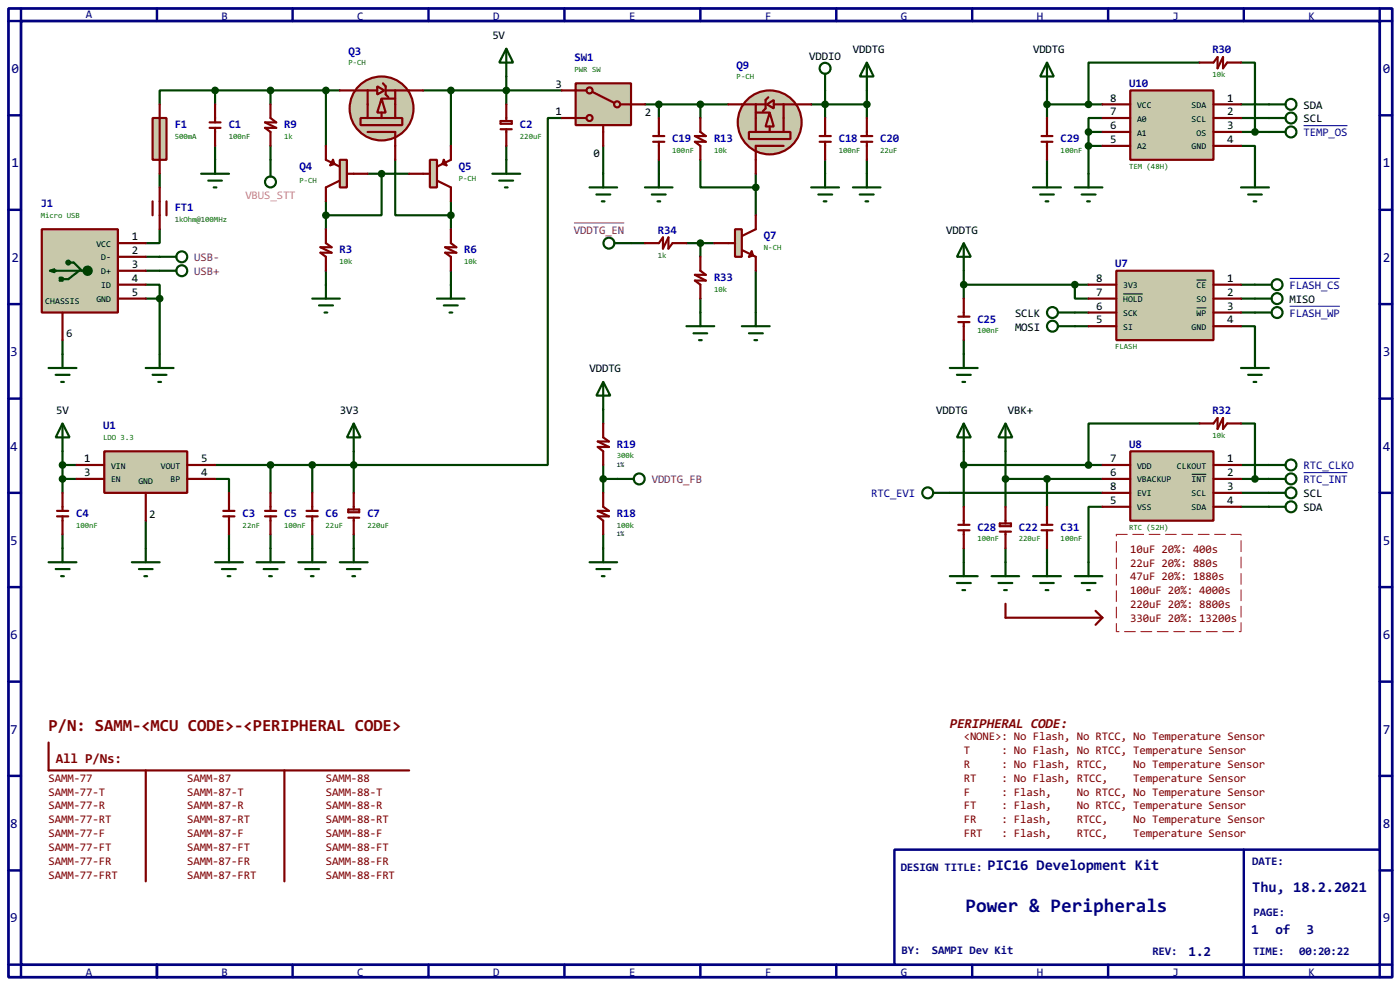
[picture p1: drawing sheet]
<svg xmlns="http://www.w3.org/2000/svg" width="256mm" height="180mm" viewBox="0 0 256 180" stroke-linecap="round" stroke-linejoin="round" font-family="sans-serif">
<path d="M1.6 1.6h253.5v177.3h-253.5zM3.9 3.9h248.9v172.7h-248.9z" fill="none" stroke="#000080" stroke-width=".5"/>
<path d="M3.9 1.6v2.3h-2.3M28.8 1.6v2.3" fill="none" stroke="#000080" stroke-width=".45"/>
<path d="M163.9 155.5h88.9v21.1h-88.9z" fill="#fff" stroke="#000080" stroke-width=".45"/>
<g fill="none" stroke="#000080" stroke-width=".45">
<path d="M53.6 1.6v2.3M78.5 1.6v2.3M103.4 1.6v2.3M128.3 1.6v2.3M153.2 1.6v2.3M178.1 1.6v2.3M203 1.6v2.3M227.9 1.6v2.3M252.8 1.6v2.3h2.3M1.6 21.1h2.3M1.6 38.4h2.3M252.8 21.1h2.3"/>
<path d="M252.8 38.4h2.3M1.6 55.7h2.3M252.8 55.7h2.3M1.6 73h2.3M252.8 73h2.3M1.6 90.2h2.3M252.8 90.2h2.3M1.6 107.5h2.3M252.8 107.5h2.3M1.6 124.8h2.3M252.8 124.8h2.3M1.6 142h2.3"/>
<path d="M1.6 159.3h2.3M227.9 155.5v23.4M252.8 142h2.3M252.8 159.3h2.3M1.6 176.6h2.3v2.3M28.8 176.6v2.3M53.6 176.6v2.3M78.5 176.6v2.3M103.4 176.6v2.3M128.3 176.6v2.3M153.2 176.6v2.3M178.1 176.6v2.3"/>
<path d="M203 176.6v2.3M255.1 176.6h-2.3v2.3"/>
</g>
<g fill="none" stroke="#004000" stroke-width=".4">
<path d="M39.4 16.6h-10.1v2.5M39.4 16.6v2.5M39.4 16.6h22.9M49.6 16.6v2.5M59.7 16.6v10.1M77.5 16.6h25.4M82.6 16.6v10.1M92.8 14v5.1M118.2 19.1h15.2M120.7 19.1v2.5M128.3 19.1v2.5M148.6 19.1h10.2"/>
<path d="M151.2 16.6v5M158.8 16.6v5M191.8 16.6v5M191.8 19.1h10.2M219.8 11.5h-20.4v7.6M227.4 11.5h2.5v12.7M227.4 19.1h5.1M29.3 31.8v2.5M39.4 26.7v2.6M49.6 26.7v2.6M59.7 36.9v5.1M67.4 31.8h7.6"/>
<path d="M69.9 31.8v7.6h-10.2M72.4 29.3v10.1h10.2M82.6 36.9v5.1M92.8 26.7v2.6M102.9 21.6h-2.5v63.5h-61M110.5 26.7v5.1M120.7 29.3v2.5M128.3 29.3v5h10.2M138.5 31.8v7.6M151.2 29.3v2.5M158.8 29.3v2.5M191.8 29.3v2.5"/>
<path d="M199.4 24.2v7.6M199.4 24.2h2.6M199.4 26.7h2.6M202 21.6h-2.6v2.6M227.4 26.7h2.5v5.1M227.4 21.6h5.1M227.4 24.2h5.1M26.7 52.1h2.6v2.6M26.7 47h5.6M26.7 49.6h5.6M26.7 54.7h2.6M29.3 42v2.5h-2.6"/>
<path d="M29.3 54.7v12.7M59.7 49.6v2.5M82.6 49.6v2.5M115.6 44.5h2.6M125.8 44.5h5.1M128.3 44.5v2.5M128.3 54.7v2.5M138.5 49.6v7.6M176.6 49.6v5.1M176.6 52.1h22.8M196.9 52.1v2.6h2.5M196.9 57.2h2.5"/>
<path d="M196.9 59.7h2.5M227.4 59.7h2.5v5.1M227.4 54.7h2.5M227.4 52.1h2.5M227.4 57.2h2.5M8.9 67.4h5.1M10.2 68.6h2.6M11.2 69.9h.5M11.5 62.3v5.1M26.7 67.4h5.1M28 68.6h2.5M29 69.9h.5"/>
<path d="M110.5 75v2.5M176.6 62.3v2.5M219.8 77.5h-20.4v7.6M227.4 77.5h2.5v10.2M11.5 82.6v7.6M11.5 97.8v2.6M11.5 85.1h2.5M11.5 87.7h2.5M26.7 95.3v5.1M39.4 87.7h2.6v2.5M42 97.8v2.6M49.6 85.1v5.1"/>
<path d="M49.6 97.8v2.6M57.2 85.1v5.1M57.2 97.8v2.6M64.8 82.6v7.6M64.8 97.8v2.6M110.5 87.7h2.6M110.5 85.1v5.1M110.5 97.8v2.6M174 90.2h28M176.6 85.1h25.4M176.6 82.6v10.2M184.2 87.7h17.8"/>
<path d="M184.2 82.6v10.2M191.8 87.7v5.1M202 92.8h-2.6v10.1M227.4 85.1h5.1M227.4 92.8h5.1M227.4 90.2h5.1M227.4 87.7h5.1M176.6 100.4v2.5M184.2 100.4v2.5M191.8 100.4v2.5"/>
<circle cx="33.3" cy="49.6" r="1"/>
<circle cx="33.3" cy="47" r="1"/>
</g>
<circle cx="29.2" cy="54.7" r=".5" fill="#004000" stroke="#004000" stroke-width=".4"/>
<path d="M7.7 42h13.9v15.2h-13.9z" fill="#c8c8aa" stroke="#800000" stroke-width=".4"/>
<g fill="none" stroke="#004000" stroke-width=".4">
<path d="M9.2 49.6l.8-.3v.5zM10 49.6h6.1M11 50.9h.5v.5h-.5zM11.2 50.9v.5M12.5 48.1h1l1.5 1.5M14.5 49.6l-2 1.5h-1"/>
<circle cx="12.5" cy="48.1" r=".35"/>
<circle cx="16" cy="49.6" r=".75"/>
<circle cx="16" cy="49.6" r=".5"/>
<circle cx="16.1" cy="49.6" r=".25"/>
</g>
<path d="M11.5 57.2v5.1M21.6 44.5h5.1M21.6 47h5.1M21.6 49.6h5.1M21.6 54.7h5.1M21.6 52.1h5.1" fill="none" stroke="#800000" stroke-width=".4"/>
<path d="M28 21.6h2.5v7.7h-2.5z" fill-rule="evenodd" fill="#c8c8aa" stroke="#800000" stroke-width=".4"/>
<g fill="none" stroke="#800000" stroke-width=".4">
<path d="M29.3 19.1v12.7M39.4 19.1v3.3M92.8 19.1v3.1M28 36.9v2.5M29.3 34.3v7.7M30.5 36.9v2.5M38.4 22.4h2M38.4 23.4h2M39.4 23.4v3.3M91.7 23.7h2.1M91.7 22.2h2.1v.5h-2.1zM92.8 23.7v3"/>
<path d="M150.2 24.9h2M150.2 26h2M151.2 21.6v3.3M151.2 26v3.3M157.8 24.9h2M157.8 26h2M158.8 21.6v3.3M158.8 26v3.3M10.5 93.5h2M10.5 94.5h2M11.5 90.2v3.3M11.5 94.5v3.3"/>
<path d="M48.6 93.5h2M48.6 94.5h2M49.6 90.2v3.3M49.6 94.5v3.3M56.2 93.5h2M56.2 94.5h2M57.2 90.2v3.3M57.2 94.5v3.3M63.8 94.8h2M63.8 93.3h2v.5h-2zM64.8 90.2v3.1M64.8 94.8v3"/>
</g>
<g fill="none" stroke="#004000" stroke-width=".4">
<path d="M92.8 8.9l1.2 2.6h-2.5zM92.8 8.9v5.1M158.8 11.5l1.3 2.5h-2.6zM158.8 11.5v5.1M36.9 31.8h5.1M38.2 33.1h2.5M39.2 34.3h.5M39.4 29.3v2.5M49.6 29.3v3M90.2 31.8h5.1M91.5 33.1h2.5M92.5 34.3h.5"/>
<path d="M92.8 29.3v2.5M148.6 34.3h5.1M149.9 35.6h2.6M150.9 36.9h.5M151.2 31.8v2.5M156.3 34.3h5M157.5 35.6h2.6M158.6 36.9h.5M158.8 31.8v2.5M112.6 44.5h3M11.5 77.5l1.3 2.6h-2.6zM11.5 77.5v5.1"/>
<path d="M64.8 77.5l1.3 2.6h-2.5zM64.8 77.5v5.1M184.2 77.5l1.3 2.6h-2.6zM184.2 77.5v5.1M8.9 102.9h5.1M10.2 104.2h2.6M11.2 105.5h.5M11.5 100.4v2.5M24.2 102.9h5.1M25.5 104.2h2.5M26.5 105.5h.5M26.7 100.4v2.5"/>
<path d="M47 102.9h5.1M48.3 104.2h2.6M49.3 105.5h.5M49.6 100.4v2.5M54.7 102.9h5M55.9 104.2h2.6M57 105.5h.5M57.2 100.4v2.5M62.3 102.9h5.1M63.6 104.2h2.5M64.6 105.5h.5M64.8 100.4v2.5"/>
<circle cx="49.5" cy="33.3" r="1"/>
<circle cx="111.5" cy="44.5" r="1"/>
</g>
<g fill="#004000" stroke="#004000" stroke-width=".4">
<circle cx="57.2" cy="85.1" r=".5"/>
<circle cx="64.8" cy="85.1" r=".5"/>
<circle cx="158.8" cy="19.1" r=".5"/>
</g>
<path d="M105.2 40.8h9.2" fill="none" stroke="#800080" stroke-width=".18"/>
<path d="M204.5 49.6h17.8v12.7h-17.8z" fill="#c8c8aa" stroke="#800000" stroke-width=".4"/>
<path d="M175.6 58h2M175.6 59h2M176.6 54.7v3.3M176.6 59v3.3M199.4 52.1h5.1M199.4 54.7h5.1M199.4 57.2h5.1M199.4 59.7h5.1M222.3 52.1h5.1M222.3 54.7h5.1M222.3 57.2h5.1M222.3 59.7h5.1" fill="none" stroke="#800000" stroke-width=".4"/>
<path d="M205.8 53.8h3.6M219.2 51.3h1.8M219.2 56.4h1.8" fill="none" stroke="#000" stroke-width=".18"/>
<g fill="none" stroke="#004000" stroke-width=".4">
<path d="M176.6 44.5l1.3 2.5h-2.6zM176.6 44.5v5.1M193.9 57.2h3M193.9 59.7h3M229.9 52.1h3.1M229.9 54.7h3.1M174 67.4h5.1M175.3 68.6h2.6M176.3 69.9h.5M176.6 64.8v2.6M227.4 67.4h5.1M228.7 68.6h2.5"/>
<path d="M229.7 69.9h.5M229.9 64.8v2.6"/>
<circle cx="192.8" cy="57.2" r="1"/>
<circle cx="192.8" cy="59.7" r="1"/>
<circle cx="233.9" cy="54.7" r="1"/>
<circle cx="233.9" cy="52.1" r="1"/>
</g>
<g fill="#004000" stroke="#004000" stroke-width=".4">
<circle cx="176.5" cy="52.1" r=".5"/>
<circle cx="196.9" cy="52.1" r=".5"/>
</g>
<path d="M236.3 51h9.2" fill="none" stroke="#0000c0" stroke-width=".18"/>
<path d="M207.1 82.6h15.2v12.7h-15.2z" fill="#c8c8aa" stroke="#800000" stroke-width=".4"/>
<g fill="none" stroke="#800000" stroke-width=".4">
<path d="M190.8 24.9h2M190.8 26h2M191.8 21.6v3.3M191.8 26v3.3M175.6 96.1h2M175.6 97.1h2M176.6 92.8v3.3M176.6 97.1v3.3M202 85.1h5.1M202 87.7h5.1M202 90.2h5.1M202 92.8h5.1"/>
<path d="M222.3 85.1h5.1M222.3 87.7h5.1M222.3 90.2h5.1M222.3 92.8h5.1"/>
</g>
<path d="M218.3 86.8h2.7" fill="none" stroke="#000" stroke-width=".18"/>
<g fill="none" stroke="#004000" stroke-width=".4">
<path d="M191.8 11.5l1.3 2.5h-2.5zM191.8 11.5v5.1M232.5 19.1h3M189.3 34.3h5.1M190.6 35.6h2.5M191.6 36.9h.5M191.8 31.8v2.5M196.9 34.3h5.1M198.2 35.6h2.5M199.2 36.9h.5M199.4 31.8v2.5M227.4 34.3h5.1"/>
<path d="M228.7 35.6h2.5M229.7 36.9h.5M229.9 31.8v2.5M232.5 24.2h3M232.5 21.6h3M176.6 77.5l1.3 2.6h-2.6zM176.6 77.5v5.1M232.5 92.8h3M232.5 90.2h3M232.5 87.7h3M232.5 85.1h3M174 105.5h5.1"/>
<path d="M175.3 106.7h2.6M176.3 108h.5M176.6 102.9v2.6M196.9 105.5h5.1M198.2 106.7h2.5M199.2 108h.5M199.4 102.9v2.6"/>
<circle cx="236.5" cy="19.1" r="1"/>
<circle cx="236.5" cy="24.2" r="1"/>
<circle cx="236.5" cy="21.6" r="1"/>
<circle cx="236.5" cy="85.1" r="1"/>
<circle cx="236.5" cy="92.8" r="1"/>
<circle cx="236.5" cy="90.2" r="1"/>
<circle cx="236.5" cy="87.7" r="1"/>
</g>
<path d="M238.8 23h8.1M238.8 86.5h8.1" fill="none" stroke="#0000c0" stroke-width=".18"/>
<g fill="#004000" stroke="#004000" stroke-width=".4">
<circle cx="176.5" cy="85.1" r=".5"/>
<circle cx="199.4" cy="85.1" r=".5"/>
<circle cx="199.4" cy="24.2" r=".5"/>
<circle cx="199.4" cy="26.7" r=".5"/>
<circle cx="191.8" cy="19.1" r=".5"/>
</g>
<path d="M207.1 16.6h15.2v12.7h-15.2z" fill-rule="evenodd" fill="#c8c8aa" stroke="#800000" stroke-width=".4"/>
<path d="M202 19.1h5.1M222.3 19.1h5.1M202 21.6h5.1M202 24.2h5.1M202 26.7h5.1M222.3 21.6h5.1M222.3 24.2h5.1M222.3 26.7h5.1" fill="none" stroke="#800000" stroke-width=".4"/>
<path d="M19.1 82.6h15.2v7.6h-15.2z" fill-rule="evenodd" fill="#c8c8aa" stroke="#800000" stroke-width=".4"/>
<path d="M14 85.1h5.1M14 87.7h5.1M26.7 90.2v5.1M34.3 85.1h5.1M34.3 87.7h5.1M40.9 93.5h2.1M40.9 94.5h2.1M42 90.2v3.3M42 94.5v3.3" fill="none" stroke="#800000" stroke-width=".4"/>
<g fill="#004000" stroke="#004000" stroke-width=".4">
<circle cx="11.4" cy="85.1" r=".5"/>
<circle cx="11.4" cy="87.7" r=".5"/>
<circle cx="49.5" cy="85.1" r=".5"/>
</g>
<path d="M39.4 102.9h5.1M40.7 104.2h2.5M41.7 105.5h.5M42 100.4v2.5" fill="none" stroke="#004000" stroke-width=".4"/>
<g fill="#c8c8aa" stroke="#800000" stroke-width=".4">
<path d="M69.9 18.1l.8 2.5h-1.6z"/>
<circle cx="69.9" cy="19.9" r="5.9"/>
</g>
<path d="M66.1 21.6h7.6v1.3h-7.6z" fill="#c8c8aa" stroke="#800000" stroke-width=".4"/>
<path d="M67.4 16.6v5M69.9 18.1h2.5M72.4 16.6v5M67.4 24.2h5v2.5M69.9 20.6v1" fill="none" stroke="#800000" stroke-width=".4"/>
<path d="M69.1 15.8l1.3 .8-1.3 .7z" fill="#c8c8aa" stroke="#800000" stroke-width=".4"/>
<path d="M62.3 16.6h2.5M65.1 16.6h4M70.2 15.3l.5 .5v1.5l.5 .5M70.7 16.6h6.8M59.7 29.3l2.6 1.2M62.3 33.1l-2.6 1.2M72.4 26.7v2.6" fill="none" stroke="#800000" stroke-width=".4"/>
<circle cx="39.4" cy="16.6" r=".5" fill="#004000" stroke="#004000" stroke-width=".4"/>
<path d="M62.3 29.3h1.3v5h-1.3z" fill="#c8c8aa" stroke="#800000" stroke-width=".4"/>
<path d="M59.7 26.7v2.6M59.7 34.3v2.6M61 29.3l.3 .7-.8 .3zM63.6 31.8h3.8M80.1 33.1l2.5 1.2M82.6 29.3l-2.5 1.2" fill="none" stroke="#800000" stroke-width=".4"/>
<path d="M78.8 29.3h1.3v5h-1.3z" fill="#c8c8aa" stroke="#800000" stroke-width=".4"/>
<path d="M49.6 19.1v2.5l1 .8h-2l2 1h-2l1 .8v2.5M75 31.8h3.8M81.3 29.3l.5 1-.7-.3zM82.6 26.7v2.6M82.6 34.3v2.6M59.7 42v2.5l1.1 .8h-2.1l2.1 1h-2.1l1 .7v2.6M82.6 42v2.5l1 .8h-2l2 1h-2l1 .7v2.6" fill="none" stroke="#800000" stroke-width=".4"/>
<g fill="#004000" stroke="#004000" stroke-width=".4">
<circle cx="59.7" cy="16.6" r=".5"/>
<circle cx="69.9" cy="31.8" r=".5"/>
<circle cx="59.7" cy="39.4" r=".5"/>
<circle cx="82.6" cy="39.4" r=".5"/>
<circle cx="49.5" cy="16.6" r=".5"/>
<circle cx="82.6" cy="16.6" r=".5"/>
<circle cx="92.7" cy="16.6" r=".5"/>
</g>
<path d="M57.2 54.7h5.1M58.5 55.9h2.5M59.5 57.2h.5M59.7 52.1v2.6M80.1 54.7h5M81.3 55.9h2.6M82.4 57.2h.5M82.6 52.1v2.6" fill="none" stroke="#004000" stroke-width=".4"/>
<g fill="#c8c8aa" stroke="#800000" stroke-width=".4">
<path d="M141 20.6l.8 2.6h-1.5z"/>
<circle cx="141" cy="22.4" r="5.9"/>
</g>
<path d="M137.2 24.2h7.6v1.3h-7.6z" fill="#c8c8aa" stroke="#800000" stroke-width=".4"/>
<path d="M138.5 19.1v5.1M143.6 19.1v5.1M138.5 20.6h2.5M141 23.2v1M143.6 26.7h-5.1v2.6" fill="none" stroke="#800000" stroke-width=".4"/>
<path d="M140.5 19.1l1.3-.8v1.6z" fill="#c8c8aa" stroke="#800000" stroke-width=".4"/>
<path d="M133.4 19.1h6.9M140.8 17.8l-.5 .5v1.6l-.5 .5M141.8 19.1h4.1M146.1 19.1h2.5M119.7 24.9h2M119.7 26h2M120.7 21.6v3.3M120.7 26v3.3M128.3 21.6v2.6l1 .7h-2l2 1.1h-2l1 .7v2.6M138.5 29.3v2.5" fill="none" stroke="#800000" stroke-width=".4"/>
<g fill="#004000" stroke="#004000" stroke-width=".4">
<circle cx="151.1" cy="19.1" r=".5"/>
<circle cx="128.3" cy="19.1" r=".5"/>
</g>
<path d="M118.2 34.3h5M119.4 35.6h2.6M120.5 36.9h.5M120.7 31.8v2.5" fill="none" stroke="#004000" stroke-width=".4"/>
<path d="M105.5 15.3h10.1v7.6h-10.1z" fill="#c8c8aa" stroke="#800000" stroke-width=".4"/>
<path d="M105.5 16.6h2.5M113.1 19.1h2.5M105.5 21.6h2.5" fill="none" stroke="#800000" stroke-width=".4"/>
<circle cx="108" cy="21.6" r=".55" fill="#c8c8aa" stroke="#800000" stroke-width=".4"/>
<path d="M108 16.6l5.1 2.5" fill="none" stroke="#800000" stroke-width=".4"/>
<g fill="#c8c8aa" stroke="#800000" stroke-width=".4">
<circle cx="108" cy="16.6" r=".55"/>
<circle cx="113" cy="19.1" r=".55"/>
</g>
<g fill="none" stroke="#800000" stroke-width=".4">
<path d="M102.9 16.6h2.6M115.6 19.1h2.6M219.8 11.5h2.5l.8-1v2l1-2v2l.7-1h2.6M102.9 21.6h2.6M110.5 22.9v3.8M135.9 45.8l2.6 1.2M138.5 42l-2.6 1.2M110.5 77.5v2.6l1.1 .7h-2.1l2.1 1h-2.1l1 .8v2.5M219.8 77.5h2.5l.8-1v2l1-2v2l.7-1h2.6M110.5 90.2v2.6l1.1 .7h-2.1l2.1 1h-2.1l1 .8v2.5M183.2 97.3h2M183.2 95.8h2v.5h-2z"/>
<path d="M184.2 92.8v3M184.2 97.3v3.1M190.8 96.1h2M190.8 97.1h2M191.8 92.8v3.3M191.8 97.1v3.3M184.2 110.5v2.6h17.8M200.7 111.8l1.3 1.3M202 113.1l-1.3 1.3"/>
</g>
<g fill="#004000" stroke="#004000" stroke-width=".4">
<circle cx="120.7" cy="19.1" r=".5"/>
<circle cx="110.5" cy="87.7" r=".5"/>
<circle cx="229.9" cy="24.2" r=".5"/>
<circle cx="229.9" cy="87.7" r=".5"/>
<circle cx="191.8" cy="87.7" r=".5"/>
<circle cx="184.2" cy="87.7" r=".5"/>
</g>
<g fill="none" stroke="#004000" stroke-width=".4">
<path d="M151.2 13.5v3.1M108 34.3h5.1M109.3 35.6h2.5M110.3 36.9h.5M110.5 31.8v2.5M113.1 87.7h3M108 102.9h5.1M109.3 104.2h2.5M110.3 105.5h.5M110.5 100.4v2.5M181.7 105.5h5M182.9 106.7h2.6"/>
<path d="M184 108h.5M184.2 102.9v2.6M189.3 105.5h5.1M190.6 106.7h2.5M191.6 108h.5M191.8 102.9v2.6"/>
<circle cx="151.1" cy="12.5" r="1"/>
<circle cx="117.1" cy="87.7" r="1"/>
</g>
<path d="M204.5 97.8h22.9v17.8h-22.9z" fill="none" stroke="#fff" stroke-width=".18"/>
<path d="M204.5 97.8h22.9v17.8h-22.9z" fill="none" stroke="#f00" stroke-width=".18" stroke-dasharray="2 1"/>
<path d="M134.7 42h1.2v5h-1.2z" fill="#c8c8aa" stroke="#800000" stroke-width=".4"/>
<path d="M138.5 39.4v2.6M118.2 44.5h2.5l.8-1v2l1-2v2l.7-1h2.6M128.3 47v2.6l1 .7h-2l2 1.1h-2l1 .7v2.6M130.9 44.5h3.8M137.7 46l.3 .8-.8 .2zM138.5 47v2.6M8.9 135.9v5.1h66.1M26.7 141v20.3M52.1 141v20.3" fill="none" stroke="#800000" stroke-width=".4"/>
<g fill="#004000" stroke="#004000" stroke-width=".4">
<circle cx="138.4" cy="34.3" r=".5"/>
<circle cx="128.3" cy="44.5" r=".5"/>
<circle cx="199.4" cy="19.1" r=".5"/>
</g>
<g fill="none" stroke="#004000" stroke-width=".4">
<path d="M125.8 59.7h5.1M128.3 57.2v2.5M135.9 59.7h5.1M138.5 57.2v2.5M229.9 57.2h3.1M110.5 69.9l1.3 2.5h-2.5zM110.5 69.9v5.1M127.1 61h2.5M128.1 62.3h.5M137.2 61h2.6M138.2 62.3h.5M171 90.2h3"/>
<circle cx="233.9" cy="57.2" r="1"/>
<circle cx="169.9" cy="90.2" r="1"/>
</g>
<path d="M236.3 56.1h9.2" fill="none" stroke="#0000c0" stroke-width=".18"/>
<text font-size="4.2" fill="#000080" x="176.9" y="167">Power &amp; Peripherals</text>
<text font-size="3.7" fill="#800000" x="8.9" y="133.8">P/N: SAMM-&lt;MCU CODE&gt;-&lt;PERIPHERAL CODE&gt;</text>
<g font-size="3.2" fill="#000080">
<text x="180.9" y="159.3">PIC16 Development Kit</text>
<text x="229.4" y="163.2">Thu, 18.2.2021</text>
</g>
<g font-size="3" fill="#000080">
<text x="2.1" y="13.4">0</text>
<text x="253.4" y="13.4">0</text>
<text x="2.1" y="30.7">1</text>
<text x="253.4" y="30.7">1</text>
<text x="2.1" y="47.9">2</text>
<text x="253.4" y="47.9">2</text>
<text x="1.9" y="65.2">3</text>
<text x="253.4" y="65.2">3</text>
<text x="1.9" y="82.5">4</text>
<text x="253.4" y="82.5">4</text>
<text x="1.9" y="99.8">5</text>
<text x="253.4" y="99.8">5</text>
<text x="1.9" y="117">6</text>
<text x="253.4" y="117">6</text>
<text x="1.9" y="134.3">7</text>
<text x="253.4" y="134.3">7</text>
<text x="1.9" y="151.6">8</text>
<text x="253.4" y="151.6">8</text>
<text x="1.9" y="168.8">9</text>
<text x="229.2" y="170.9">1</text>
<text x="233.7" y="170.9">of</text>
<text x="239.4" y="170.9">3</text>
<text x="253.4" y="168.8">9</text>
<text x="217.8" y="174.9">1.2</text>
</g>
<g font-size="3" fill="#800000">
<text x="174" y="133.3">PERIPHERAL CODE:</text>
<text x="10.2" y="139.6">All P/Ns:</text>
</g>
<g font-size="2.5" fill="#000080">
<text x="15.7" y="3.4">A</text>
<text x="40.6" y="3.6">B</text>
<text x="65.5" y="3.6">C</text>
<text x="90.4" y="3.6">D</text>
<text x="115.3" y="3.6">E</text>
<text x="140.2" y="3.6">F</text>
<text x="165.1" y="3.6">G</text>
<text x="190" y="3.6">H</text>
<text x="214.8" y="3.6">J</text>
<text x="239.7" y="3.6">K</text>
<text x="165" y="159.4">DESIGN TITLE:</text>
<text x="229.4" y="158.3">DATE:</text>
<text x="229.7" y="167.7">PAGE:</text>
<text x="15.7" y="178.7">A</text>
<text x="40.6" y="178.7">B</text>
<text x="65.5" y="178.7">C</text>
<text x="90.4" y="178.7">D</text>
<text x="115.3" y="178.7">E</text>
<text x="140.2" y="178.7">F</text>
<text x="165.1" y="178.7">G</text>
<text x="165.2" y="174.6">BY:</text>
<text x="170.7" y="174.6">SAMPI Dev Kit</text>
<text x="190" y="178.7">H</text>
<text x="211.1" y="174.8">REV:</text>
<text x="214.8" y="178.7">J</text>
<text x="229.6" y="174.8">TIME:</text>
<text x="238" y="174.8">00:20:22</text>
<text x="239.7" y="178.7">K</text>
</g>
<g font-size="2.5" fill="#0000c0">
<text x="63.9" y="10">Q3</text>
<text x="105.3" y="11.3">SW1</text>
<text x="222.1" y="9.7">R30</text>
<text x="135" y="12.5">Q9</text>
<text x="206.9" y="15.9">U10</text>
<text x="32" y="23.5">F1</text>
<text x="41.9" y="23.5">C1</text>
<text x="52.1" y="23.5">R9</text>
<text x="95.2" y="23.5">C2</text>
<text x="123.2" y="26">C19</text>
<text x="130.8" y="26">R13</text>
<text x="153.7" y="26">C18</text>
<text x="161.3" y="26">C20</text>
<text x="194.3" y="26">C29</text>
<text x="238.8" y="25">TEMP_OS</text>
<text x="54.9" y="31.1">Q4</text>
<text x="84.1" y="31.1">Q5</text>
<text x="7.5" y="37.9">J1</text>
<text x="32" y="38.7">FT1</text>
<text x="62.2" y="46.4">R3</text>
<text x="85.1" y="46.4">R6</text>
<text x="120.5" y="42.7">R34</text>
<text x="140" y="43.8">Q7</text>
<text x="130.8" y="51.4">R33</text>
<text x="204.3" y="48.9">U7</text>
<text x="236.3" y="52.9">FLASH_CS</text>
<text x="179.1" y="59.1">C25</text>
<text x="236.3" y="58">FLASH_WP</text>
<text x="222.1" y="75.8">R32</text>
<text x="18.9" y="78.6">U1</text>
<text x="113" y="81.9">R19</text>
<text x="206.9" y="81.9">U8</text>
<text x="238.8" y="88.5">RTC_INT</text>
<text x="238.8" y="85.9">RTC_CLKO</text>
<text x="14" y="94.6">C4</text>
<text x="44.5" y="94.6">C3</text>
<text x="52.1" y="94.6">C5</text>
<text x="59.7" y="94.6">C6</text>
<text x="67.3" y="94.6">C7</text>
<text x="113" y="94.6">R18</text>
<text x="159.6" y="91">RTC_EVI</text>
<text x="179.1" y="97.2">C28</text>
<text x="186.7" y="97.2">C22</text>
<text x="194.3" y="97.2">C31</text>
</g>
<g font-size="2.5">
<text x="90.2" y="7.2">5V</text>
<text x="148.3" y="11">VDDIO</text>
<text x="156.3" y="9.7">VDDTG</text>
<text x="189.3" y="9.7">VDDTG</text>
<text x="101.8" y="16.1">3</text>
<text x="101.8" y="21.1">1</text>
<text x="118.2" y="21.2">2</text>
<text x="203.4" y="18.6">8</text>
<text x="203.4" y="21.1">7</text>
<text x="203.4" y="23.6">6</text>
<text x="224.8" y="18.6">1</text>
<text x="224.8" y="21.1">2</text>
<text x="224.8" y="23.6">3</text>
<text x="238.8" y="19.9">SDA</text>
<text x="238.8" y="22.4">SCL</text>
<text x="108.8" y="28.8">0</text>
<text x="203.4" y="26.2">5</text>
<text x="224.8" y="26.2">4</text>
<text x="24.2" y="44">1</text>
<text x="24.2" y="46.5">2</text>
<text x="173.4" y="42.7">VDDTG</text>
<text x="24.2" y="49">3</text>
<text x="24.2" y="51.6">4</text>
<text x="200.8" y="51.6">8</text>
<text x="224.8" y="51.6">1</text>
<text x="24.2" y="54.2">5</text>
<text x="186" y="58">SCLK</text>
<text x="200.8" y="54.2">7</text>
<text x="200.8" y="56.7">6</text>
<text x="200.8" y="59.2">5</text>
<text x="224.8" y="54.2">2</text>
<text x="224.8" y="56.7">3</text>
<text x="224.8" y="59.2">4</text>
<text x="236.3" y="55.4">MISO</text>
<text x="12.1" y="61.7">6</text>
<text x="186" y="60.5">MOSI</text>
<text x="108" y="68.1">VDDTG</text>
<text x="10.3" y="75.8">5V</text>
<text x="62.3" y="75.8">3V3</text>
<text x="171.5" y="75.8">VDDTG</text>
<text x="184.7" y="75.8">VBK+</text>
<text x="15.4" y="84.6">1</text>
<text x="15.4" y="87.1">3</text>
<text x="36.9" y="87.1">4</text>
<text x="36.9" y="84.6">5</text>
<text x="203.4" y="87.1">6</text>
<text x="203.4" y="84.6">7</text>
<text x="203.4" y="89.7">8</text>
<text x="224.8" y="84.6">1</text>
<text x="224.8" y="87.1">2</text>
<text x="224.8" y="89.7">3</text>
<text x="27.4" y="94.8">2</text>
<text x="203.4" y="92.3">5</text>
<text x="224.8" y="92.3">4</text>
<text x="238.8" y="93.6">SDA</text>
<text x="238.8" y="91">SCL</text>
</g>
<text font-size="2.5" fill="#f0f" x="45" y="36.4">VBUS_STT</text>
<g font-size="2.5" fill="#800080">
<text x="35.6" y="47.8">USB-</text>
<text x="105.2" y="42.7">VDDTG_EN</text>
<text x="35.6" y="50.4">USB+</text>
<text x="119.4" y="88.5">VDDTG_FB</text>
</g>
<g font-size="2.5" fill="#800000">
<text x="207.1" y="101.2">10uF 20%: 400s</text>
<text x="207.1" y="106.2">47uF 20%: 1880s</text>
<text x="207.1" y="103.7">22uF 20%: 880s</text>
<text x="207.1" y="108.8">100uF 20%: 4000s</text>
<text x="207.1" y="111.3">220uF 20%: 8800s</text>
<text x="207.1" y="113.9">330uF 20%: 13200s</text>
<text x="176.6" y="135.5">&lt;NONE&gt;: No Flash, No RTCC, No Temperature Sensor</text>
<text x="176.6" y="138">T</text>
<text x="183.4" y="138">: No Flash, No RTCC, Temperature Sensor</text>
<text x="8.9" y="143.1">SAMM-77</text>
<text x="34.3" y="143.1">SAMM-87</text>
<text x="59.7" y="143.1">SAMM-88</text>
<text x="176.6" y="140.5">R</text>
<text x="176.6" y="143.1">RT</text>
<text x="183.4" y="140.5">: No Flash, RTCC,</text>
<text x="183.4" y="143.1">: No Flash, RTCC,</text>
<text x="207.6" y="140.5">No Temperature Sensor</text>
<text x="207.6" y="143.1">Temperature Sensor</text>
<text x="8.9" y="145.6">SAMM-77-T</text>
<text x="8.9" y="148.2">SAMM-77-R</text>
<text x="34.3" y="145.6">SAMM-87-T</text>
<text x="34.3" y="148.2">SAMM-87-R</text>
<text x="59.7" y="145.6">SAMM-88-T</text>
<text x="59.7" y="148.2">SAMM-88-R</text>
<text x="176.6" y="145.6">F</text>
<text x="176.6" y="148.2">FT</text>
<text x="183.4" y="145.6">: Flash,</text>
<text x="183.4" y="148.2">: Flash,</text>
<text x="197.3" y="145.6">No RTCC, No Temperature Sensor</text>
<text x="197.3" y="148.2">No RTCC, Temperature Sensor</text>
<text x="8.9" y="150.7">SAMM-77-RT</text>
<text x="8.9" y="153.2">SAMM-77-F</text>
<text x="8.9" y="155.8">SAMM-77-FT</text>
<text x="34.3" y="150.7">SAMM-87-RT</text>
<text x="34.3" y="153.2">SAMM-87-F</text>
<text x="34.3" y="155.8">SAMM-87-FT</text>
<text x="59.7" y="150.7">SAMM-88-RT</text>
<text x="59.7" y="153.2">SAMM-88-F</text>
<text x="59.7" y="155.8">SAMM-88-FT</text>
<text x="176.6" y="150.7">FR</text>
<text x="176.6" y="153.2">FRT</text>
<text x="183.4" y="150.7">: Flash,</text>
<text x="183.4" y="153.2">: Flash,</text>
<text x="197.3" y="150.7">RTCC,</text>
<text x="197.3" y="153.2">RTCC,</text>
<text x="207.6" y="150.7">No Temperature Sensor</text>
<text x="207.6" y="153.2">Temperature Sensor</text>
<text x="8.9" y="158.3">SAMM-77-FR</text>
<text x="8.9" y="160.9">SAMM-77-FRT</text>
<text x="34.3" y="158.3">SAMM-87-FR</text>
<text x="34.3" y="160.9">SAMM-87-FRT</text>
<text x="59.7" y="158.3">SAMM-88-FR</text>
<text x="59.7" y="160.9">SAMM-88-FRT</text>
</g>
<g font-size="1.9">
<text x="208.3" y="19.8">VCC</text>
<text x="208.3" y="22.2">A0</text>
<text x="218.3" y="19.8">SDA</text>
<text x="218.3" y="22.2">SCL</text>
<text x="208.3" y="24.8">A1</text>
<text x="208.3" y="27.3">A2</text>
<text x="218.3" y="27.3">GND</text>
<text x="219.2" y="24.8">OS</text>
<text x="17.7" y="45.2">VCC</text>
<text x="18.6" y="47.6">D-</text>
<text x="18.6" y="50.2">D+</text>
<text x="18.6" y="52.8">ID</text>
<text x="205.8" y="52.8">3V3</text>
<text x="219.2" y="52.8">CE</text>
<text x="8.3" y="55.6">CHASSIS</text>
<text x="17.7" y="55.3">GND</text>
<text x="205.8" y="55.3">HOLD</text>
<text x="205.8" y="57.9">SCK</text>
<text x="219.2" y="55.3">SO</text>
<text x="219.2" y="57.9">WP</text>
<text x="205.8" y="60.3">SI</text>
<text x="218.3" y="60.3">GND</text>
<text x="20.4" y="85.7">VIN</text>
<text x="20.4" y="88.3">EN</text>
<text x="25.4" y="88.6">GND</text>
<text x="29.5" y="85.7">VOUT</text>
<text x="31.3" y="88.3">BP</text>
<text x="208.3" y="88.3">VBACKUP</text>
<text x="208.3" y="85.7">VDD</text>
<text x="215.6" y="85.7">CLKOUT</text>
<text x="218.3" y="88.3">INT</text>
<text x="208.3" y="93.4">VSS</text>
<text x="208.3" y="90.8">EVI</text>
<text x="218.3" y="90.8">SCL</text>
<text x="218.3" y="93.4">SDA</text>
</g>
<g font-size="1.7" fill="#008000">
<text x="63.9" y="12">P-CH</text>
<text x="105.3" y="13.2">PWR SW</text>
<text x="135" y="14.5">P-CH</text>
<text x="222.1" y="14.1">10k</text>
<text x="32" y="25.4">500mA</text>
<text x="41.9" y="25.4">100nF</text>
<text x="52.1" y="25.4">1k</text>
<text x="95.2" y="25.4">220uF</text>
<text x="123.2" y="27.9">100nF</text>
<text x="130.8" y="27.9">10k</text>
<text x="153.7" y="27.9">100nF</text>
<text x="161.3" y="27.9">22uF</text>
<text x="194.3" y="27.9">100nF</text>
<text x="54.9" y="33.5">P-CH</text>
<text x="84.1" y="33.1">P-CH</text>
<text x="206.9" y="30.9">TEM (48H)</text>
<text x="7.5" y="39.9">Micro USB</text>
<text x="32" y="40.7">1kOhm@100MHz</text>
<text x="120.5" y="47.2">1k</text>
<text x="140" y="45.8">N-CH</text>
<text x="62.2" y="48.3">10k</text>
<text x="85.1" y="48.3">10k</text>
<text x="130.8" y="53.3">10k</text>
<text x="179.1" y="61">100nF</text>
<text x="204.3" y="63.9">FLASH</text>
<text x="18.9" y="80.5">LDO 3.3</text>
<text x="113" y="83.9">300k</text>
<text x="222.1" y="80.2">10k</text>
<text x="14" y="96.6">100nF</text>
<text x="44.5" y="96.6">22nF</text>
<text x="52.1" y="96.6">100nF</text>
<text x="59.7" y="96.6">22uF</text>
<text x="67.3" y="96.6">220uF</text>
<text x="113" y="96.6">100k</text>
<text x="179.1" y="99.1">100nF</text>
<text x="186.7" y="99.1">220uF</text>
<text x="194.3" y="99.1">100nF</text>
<text x="206.9" y="97">RTC (52H)</text>
</g>
<g font-size="1.5">
<text x="113" y="85.4">1%</text>
<text x="113" y="98.1">1%</text>
</g>
</svg>
